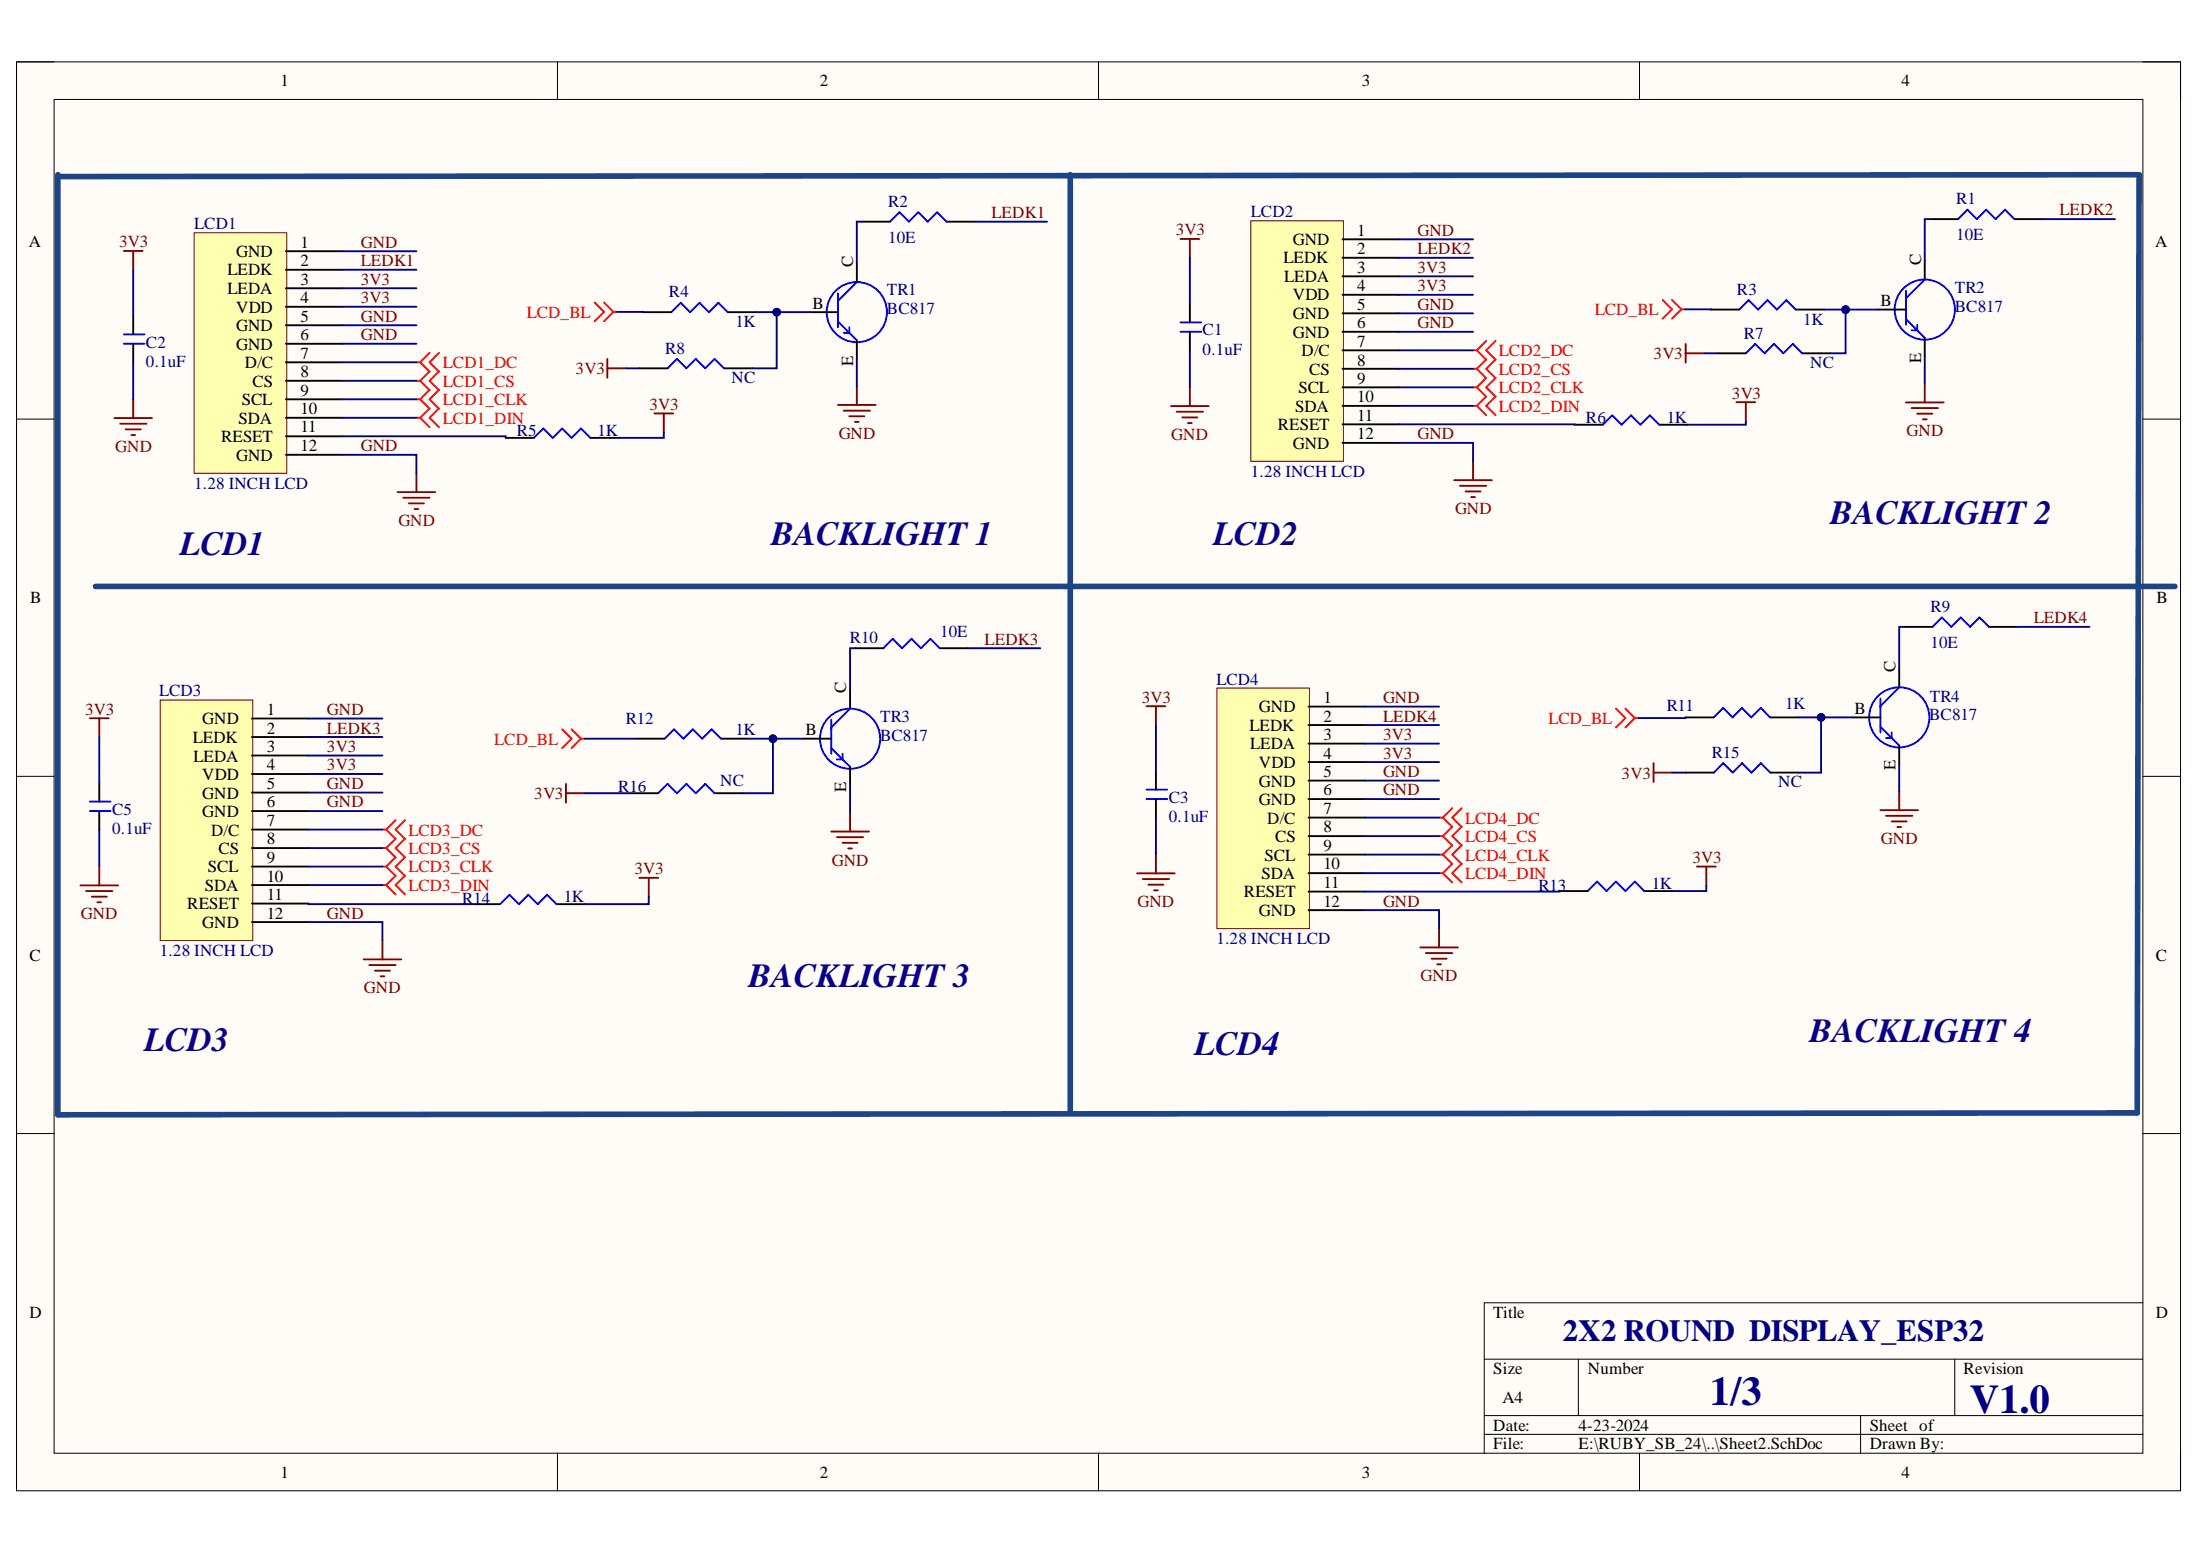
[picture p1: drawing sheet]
<svg xmlns="http://www.w3.org/2000/svg" width="297mm" height="210mm" viewBox="0 0 297 210" stroke-linecap="round" stroke-linejoin="round" font-family="sans-serif">
<path d="M2.2 8.4h292.2v192.8h-292.2z" fill-rule="evenodd" fill="#fffcf8"/>
<path d="M2.2 8.4h292.2v192.8h-292.2z" fill="none" stroke="#000" stroke-width=".14"/>
<path d="M7.3 13.4h282v182.8h-282z" fill-rule="evenodd" fill="#fffcf8"/>
<g fill="none" stroke="#000" stroke-width=".14">
<path d="M2.2 8.3h5.1M7.3 13.4h282v182.8h-282zM75.3 8.3v5.1M148.3 8.3v5.1M221.4 8.4v5M289.3 8.4h5.1v5M2.2 56.6h5.1M289.3 56.6h5.1M2.2 104.8h5.1M289.3 104.8h5.1M2.2 153h5.1M289.3 153h5.1"/>
<path d="M289.3 175.9h-88.9v20.3M75.3 196.2v5M148.3 196.2v5M200.4 183.5h88.9M200.4 191.1h88.9M200.4 193.6h88.9M213.1 183.5v7.6M221.4 196.2v5M251.2 191.1v5.1M263.9 183.5v7.6M294.4 196.2v5"/>
</g>
<path d="M12.1 109.5h2.8M12.1 108.2h2.8" fill="none" stroke="#00f" stroke-width=".25"/>
<path d="M13.4 105.7v2.5M13.4 109.5v2.5" fill="none" stroke="#000" stroke-width=".25"/>
<path d="M12.1 97h2.6M13.4 97v2.5M10.9 119.5h5M13.4 117v2.5M11.6 120.3h3.6M12.4 121h2M13.2 121.8h.5" fill="none" stroke="#800000" stroke-width=".25"/>
<path d="M21.6 94.5h12.5v32.5h-12.5z" fill-rule="evenodd" fill="#ffffb0"/>
<path d="M21.6 94.5h12.5v32.5h-12.5z" fill="none" stroke="#800000" stroke-width=".14"/>
<g fill="none" stroke="#000" stroke-width=".25">
<path d="M18 42.6v2.5M18 46.4v2.5M34 97h7.6M34 99.5h7.6M34 102h7.6M34 104.5h7.6M34 107h7.6M34 109.5h7.6M34 112h7.6M34 114.5h7.6M34 117h7.6M34 119.5h7.6"/>
<path d="M34 122h7.6M34 124.5h7.6"/>
</g>
<g fill="none" stroke="#f00" stroke-width=".25">
<path d="M51.6 112h.5M51.6 114.5h.5M51.6 117h.5M51.6 119.5h.5M52.1 112l1.3 1.2M52.1 114.5l1.3 1.2M52.1 117l1.3 1.2M52.1 119.5l1.3 1.2M53.4 110.7l-1.3 1.3M53.4 113.2l-1.3 1.3M53.4 115.7l-1.3 1.3M53.4 118.2l-1.3 1.3"/>
<path d="M54.7 110.7l-1.3 1.3 1.3 1.2M54.7 113.2l-1.3 1.3 1.3 1.2M54.7 115.7l-1.3 1.3 1.3 1.2M54.7 118.2l-1.3 1.3 1.3 1.2"/>
</g>
<path d="M16.7 33.9h2.6M18 33.9v2.5M15.4 56.4h5.1M16.2 57.2h3.6M17 58h2M17.7 58.7h.5M18 53.9v2.5M49.1 129.5h5.1M49.9 130.3h3.5M50.6 131h2.1M51.4 131.8h.5M51.6 127v2.5" fill="none" stroke="#800000" stroke-width=".25"/>
<path d="M16.7 46.4h2.8M16.7 45.1h2.8" fill="none" stroke="#00f" stroke-width=".25"/>
<path d="M26.2 31.4h12.5v32.5h-12.5z" fill-rule="evenodd" fill="#ffffb0"/>
<path d="M26.2 31.4h12.5v32.5h-12.5z" fill="none" stroke="#800000" stroke-width=".14"/>
<g fill="none" stroke="#000" stroke-width=".25">
<path d="M38.6 33.9h7.6M38.6 36.4h7.6M38.6 38.9h7.6M115.7 35.5v2.6M116.4 29.9h3.8M127.8 29.9h3.8M38.6 41.4h7.6M38.6 43.9h7.6M38.6 46.4h7.6M38.6 48.9h7.6M38.6 51.4h7.6M38.6 53.9h7.6"/>
<path d="M38.6 56.4h7.6M38.6 58.9h7.6M86.8 42.1h3.8M98.3 42.1h3.8M109.3 42.1h3.8M115.7 45.9v2.6M38.6 61.4h7.6M85.9 99.7h3.8M97.4 99.7h3.8M108.4 99.7h3.8M114.8 93.1v2.6M115.5 87.5h3.8"/>
<path d="M126.9 87.5h3.8M114.8 103.5v2.6M156.1 104.1v2.5M156.1 107.9v2.5"/>
</g>
<g fill="none" stroke="#f00" stroke-width=".25">
<path d="M56.2 48.9h.5M56.2 51.4h.5M56.2 53.9h.5M56.2 56.4h.5M56.7 48.9l1.3 1.3M56.7 51.4l1.3 1.3M56.7 53.9l1.3 1.3M56.7 56.4l1.3 1.3M58 47.6l-1.3 1.3M58 50.1l-1.3 1.3M58 52.6l-1.3 1.3M58 55.1l-1.3 1.3"/>
<path d="M59.3 47.6l-1.3 1.3 1.3 1.3M59.3 50.1l-1.3 1.3 1.3 1.3M59.3 52.6l-1.3 1.3 1.3 1.3M59.3 55.1l-1.3 1.3 1.3 1.3M80.3 40.8l1.3 1.3-1.3 1.3M81.6 40.8l1.2 1.3M82.8 42.1l-1.2 1.3M82.8 42.1h.5M75.9 98.4l1.3 1.3-1.3 1.3M77.2 98.4l1.2 1.3M78.4 99.7l-1.2 1.3M78.4 99.7h.6"/>
</g>
<g fill="none" stroke="#800000" stroke-width=".25">
<path d="M113.1 54.7h5.1M113.9 55.4h3.6M114.7 56.2h2M115.4 57h.5M115.7 52.1v2.6M53.7 66.4h5.1M54.4 67.2h3.6M55.2 68h2M56 68.7h.5M56.2 63.9v2.5M154.8 95.3h2.5M156.1 95.3v2.6"/>
<path d="M112.2 112.2h5.1M113 113h3.6M113.8 113.8h2M114.5 114.5h.5M114.8 109.7v2.5M153.5 117.9h5.1M154.3 118.7h3.5M155.1 119.4h2M156.1 115.4v2.5M155.8 120.2h.5"/>
</g>
<g fill="none" stroke="#00f" stroke-width=".25">
<path d="M113.1 39.6v4.6M115.7 38.1l-2.6 2.5M120.2 29.9l1.2-1.2 1.3 1.2 1.3-1.2 1.3 1.2 1.2-1.2 1.3 1.2M90.6 42.1l1.3-1.2 1.3 1.2 1.2-1.2 1.3 1.2 1.3-1.2 1.3 1.2M113.1 43.4l2.6 2.5M114.7 44.2v.7h-.8M89.7 99.7l1.3-1.3 1.3 1.3 1.2-1.3 1.3 1.3 1.3-1.3 1.3 1.3M112.2 97.2v4.5M114.8 95.7l-2.6 2.5M119.3 87.5l1.2-1.3 1.3 1.3 1.3-1.3 1.2 1.3 1.3-1.3 1.3 1.3M112.2 101l2.6 2.5M113.8 101.7v.8h-.8"/>
<path d="M154.8 107.9h2.8M154.8 106.6h2.8"/>
<circle cx="115.7" cy="42.1" r="4.1"/>
<circle cx="114.8" cy="99.7" r="4.1"/>
</g>
<path d="M164.3 92.9h12.5v32.4h-12.5z" fill-rule="evenodd" fill="#ffffb0"/>
<path d="M164.3 92.9h12.5v32.4h-12.5z" fill="none" stroke="#800000" stroke-width=".14"/>
<g fill="none" stroke="#000" stroke-width=".25">
<path d="M160.7 41v2.5M160.7 44.8v2.5M176.7 95.4h7.6M176.7 97.9h7.6M176.7 100.4h7.6M176.7 102.9h7.6M176.7 105.4h7.6M176.7 107.9h7.6M176.7 110.4h7.6M176.7 112.9h7.6M176.7 115.4h7.6M176.7 117.9h7.6"/>
<path d="M176.7 120.4h7.6M176.7 122.9h7.6"/>
</g>
<g fill="none" stroke="#f00" stroke-width=".25">
<path d="M194.3 110.4h.5M194.3 112.9h.5M194.3 115.4h.5M194.3 117.9h.5M194.8 110.4l1.3 1.2M194.8 112.9l1.3 1.2M194.8 115.4l1.3 1.2M194.8 117.9l1.3 1.2M196.1 109.1l-1.3 1.3M196.1 111.6l-1.3 1.3M196.1 114.1l-1.3 1.3M196.1 116.6l-1.3 1.3"/>
<path d="M197.4 109.1l-1.3 1.3 1.3 1.2M197.4 111.6l-1.3 1.3 1.3 1.2M197.4 114.1l-1.3 1.3 1.3 1.2M197.4 116.6l-1.3 1.3 1.3 1.2"/>
</g>
<path d="M159.4 32.3h2.5M160.7 32.3v2.5M158.1 54.8h5.1M158.9 55.6h3.5M159.6 56.3h2.1M160.4 57.1h.5M160.7 52.3v2.5M191.8 127.9h5M192.5 128.7h3.6M193.3 129.4h2M194 130.2h.6M194.3 125.3v2.6" fill="none" stroke="#800000" stroke-width=".25"/>
<path d="M159.4 44.8h2.8M159.4 43.5h2.8" fill="none" stroke="#00f" stroke-width=".25"/>
<path d="M168.9 29.8h12.5v32.5h-12.5z" fill-rule="evenodd" fill="#ffffb0"/>
<path d="M168.9 29.8h12.5v32.5h-12.5z" fill="none" stroke="#800000" stroke-width=".14"/>
<g fill="none" stroke="#000" stroke-width=".25">
<path d="M181.3 32.3h7.6M181.3 34.8h7.6M181.3 37.3h7.6M181.3 39.8h7.6M259.9 35.2v2.5M260.6 29.6h3.8M272 29.6h3.8M68.3 59.1h3.8M79.7 59.1h3.8M181.3 42.3h7.6M181.3 44.8h7.6M181.3 47.3h7.6"/>
<path d="M181.3 49.8h7.6M181.3 52.3h7.6M181.3 54.8h7.6M181.3 57.3h7.6M181.3 59.8h7.6M212.6 57.3h3.8M224 57.3h3.8M231 41.8h3.8M242.5 41.8h3.8M253.5 41.8h3.8M259.9 45.6v2.5M227.6 96.8h3.8"/>
<path d="M239 96.8h3.8M250.1 96.8h3.8M256.4 90.2v2.6M257.1 84.6h3.8M268.5 84.6h3.8M256.4 100.6v2.6M63.7 122h3.8M75.1 122h3.9M210.6 120.3h3.8M222 120.3h3.8"/>
</g>
<g fill="none" stroke="#f00" stroke-width=".25">
<path d="M198.9 47.3h.5M198.9 49.8h.5M198.9 52.3h.5M198.9 54.8h.5M199.4 47.3l1.3 1.3M199.4 49.8l1.3 1.3M199.4 52.3l1.3 1.3M199.4 54.8l1.3 1.3M200.7 46l-1.3 1.3M200.7 48.5l-1.3 1.3M200.7 51l-1.3 1.3M200.7 53.5l-1.3 1.3"/>
<path d="M201.9 46l-1.2 1.3 1.2 1.3M201.9 48.5l-1.2 1.3 1.2 1.3M201.9 51l-1.2 1.3 1.2 1.3M201.9 53.5l-1.2 1.3 1.2 1.3M224.5 40.5l1.2 1.3-1.2 1.2M225.7 40.5l1.3 1.3M227 41.8l-1.3 1.2M227 41.8h.5M218.2 95.7l1.3 1.2-1.3 1.3M219.5 95.7l1.2 1.2M220.7 96.9l-1.2 1.3M220.7 96.9h.5"/>
</g>
<g fill="none" stroke="#800000" stroke-width=".25">
<path d="M88.4 55.8h2.5M89.6 55.8v2.5M234.4 54.3h2.6M235.7 54.3v2.5M257.3 54.3h5.1M258.1 55.1h3.6M258.9 55.8h2M259.6 56.6h.5M259.9 51.8v2.5M196.4 64.8h5M197.1 65.6h3.6M197.9 66.3h2"/>
<path d="M198.6 67.1h.5M198.9 62.3v2.5M86.3 118.5h2.6M87.6 118.5v2.5M229.1 117h2.5M230.4 117v2.5M253.9 109.4h5.1M254.7 110.1h3.5M255.4 110.9h2M256.2 111.6h.5M256.4 106.8v2.6"/>
</g>
<g fill="none" stroke="#00f" stroke-width=".25">
<path d="M257.3 39.3v4.5M259.9 37.7l-2.6 2.6M264.4 29.6l1.2-1.3 1.3 1.3 1.3-1.3 1.3 1.3 1.2-1.3 1.3 1.3M72.1 59.1l1.3-1.3 1.2 1.3 1.3-1.3 1.3 1.3 1.2-1.3 1.3 1.3M216.4 57.3l1.3-1.2 1.3 1.2 1.2-1.2 1.3 1.2 1.3-1.2 1.2 1.2M234.8 41.8l1.3-1.3 1.3 1.3 1.2-1.3 1.3 1.3 1.3-1.3 1.3 1.3M257.3 43.1l2.6 2.5M258.9 43.8v.8h-.8M231.4 96.8l1.3-1.2 1.2 1.2 1.3-1.2 1.3 1.2 1.2-1.2 1.3 1.2M253.9 98.1l2.5 2.5M253.9 94.3v4.6M255.4 98.9v.7h-.7"/>
<path d="M256.4 92.8l-2.5 2.5M260.9 84.6l1.3-1.2 1.3 1.2 1.2-1.2 1.3 1.2 1.3-1.2 1.2 1.2M67.5 122l1.3-1.2 1.3 1.2 1.2-1.2 1.3 1.2 1.3-1.2 1.2 1.2M214.4 120.3l1.2-1.3 1.3 1.3 1.3-1.3 1.3 1.3 1.2-1.3 1.3 1.3"/>
<circle cx="259.9" cy="41.8" r="4.1"/>
<circle cx="256.4" cy="96.8" r="4.1"/>
</g>
<path d="M7.8 23.6v126.9l280.8-.3 .2-126.6-281 .2M144.5 23.6v126.4M12.9 79.2h280.7" fill="none" stroke="#1c4587" stroke-width=".76"/>
<g fill="none" stroke="#000080" stroke-width=".25">
<path d="M18 36.4v6.2M46.2 33.9h10M46.2 36.4h10M46.2 38.9h10M18 48.9v5M46.2 41.4h10M46.2 43.9h10M46.2 46.4h10M46.2 48.9h10M46.2 51.4h10M46.2 53.9h10M46.2 56.4h10"/>
<path d="M102.1 42.1h7.2M46.2 61.4h10v2.5M13.4 99.5v6.2M41.6 97h10M41.6 99.5h10M13.4 112v5M41.6 102h10M41.6 104.5h10M41.6 107h10M41.6 109.5h10M41.6 112h10M41.6 114.5h10"/>
<path d="M41.6 117h10M41.6 119.5h10M41.6 124.5h10v2.5"/>
</g>
<circle cx="104.9" cy="42.1" r=".51" fill="#000080"/>
<circle cx="104.9" cy="42.1" r=".51" fill="none" stroke="#000080" stroke-width=".14"/>
<path d="M116.4 29.9h-.7v5.6M131.6 29.9h9.8M83.3 42.1h3.5M115.7 48.5v3.6M101.2 99.7h7.2" fill="none" stroke="#000080" stroke-width=".25"/>
<circle cx="104.4" cy="99.7" r=".51" fill="#000080"/>
<circle cx="104.4" cy="99.7" r=".51" fill="none" stroke="#000080" stroke-width=".14"/>
<g fill="none" stroke="#000080" stroke-width=".25">
<path d="M160.7 34.8v6.2M188.9 32.3h10M188.9 34.8h10M188.9 37.3h10M188.9 39.8h10M160.7 47.3v5M188.9 59.8h10v2.5M188.9 42.3h10M188.9 44.8h10M188.9 47.3h10M188.9 49.8h10M188.9 52.3h10"/>
<path d="M188.9 54.8h10M246.3 41.8h7.2M79 99.7h6.9M115.5 87.5h-.7v5.6M130.7 87.5h9.8M156.1 97.9v6.2M184.3 95.4h10M184.3 97.9h10M114.8 106.1v3.6M156.1 110.4v5M184.3 100.4h10M184.3 102.9h10"/>
<path d="M184.3 105.4h10M184.3 107.9h10M184.3 110.4h10M184.3 112.9h10M184.3 115.4h10M184.3 117.9h10M184.3 122.9h10v2.4"/>
</g>
<circle cx="249.2" cy="41.8" r=".51" fill="#000080"/>
<circle cx="249.2" cy="41.8" r=".51" fill="none" stroke="#000080" stroke-width=".14"/>
<g fill="none" stroke="#000080" stroke-width=".25">
<path d="M260.6 29.6h-.7v5.6M275.8 29.6h9.8M46.2 58.9h22.1v.2M89.6 58.3v.8h-6.1M104.9 42.1v7.6h-3.3M188.9 57.3h23.7M227.5 41.8h3.5M235.7 56.8v.5h-7.9M259.9 48.1v3.7M227.6 96.8v.1h-6.4M257.1 84.6h-.7v5.6M272.3 84.6h9.8"/>
<path d="M230.4 119.5v.8h-4.6M256.4 103.2v3.6M41.6 122h22.1M87.6 121v1h-8.6M210.6 120.3v.1h-26.3"/>
</g>
<path d="M90.1 49.7l1.3-1.2 1.3 1.2 1.2-1.2 1.3 1.2 1.3-1.2 1.3 1.2" fill="none" stroke="#00f" stroke-width=".25"/>
<path d="M86.3 49.7h3.8M97.8 49.7h3.8" fill="none" stroke="#000" stroke-width=".25"/>
<path d="M82 48.5v2.5M82 49.7h2.5" fill="none" stroke="#800000" stroke-width=".25"/>
<circle cx="104.9" cy="42.1" r=".51" fill="#000080"/>
<circle cx="104.9" cy="42.1" r=".51" fill="none" stroke="#000080" stroke-width=".14"/>
<path d="M84.5 49.7h1.8M230.1 47.7h1.8M249.2 41.8v5.9h-2.1" fill="none" stroke="#000080" stroke-width=".25"/>
<path d="M235.7 47.7l1.3-1.3 1.3 1.3 1.2-1.3 1.3 1.3 1.3-1.3 1.2 1.3" fill="none" stroke="#00f" stroke-width=".25"/>
<path d="M231.9 47.7h3.8M243.3 47.7h3.8" fill="none" stroke="#000" stroke-width=".25"/>
<path d="M227.6 46.4v2.6M227.6 47.7h2.5" fill="none" stroke="#800000" stroke-width=".25"/>
<circle cx="249.2" cy="41.8" r=".51" fill="#000080"/>
<circle cx="249.2" cy="41.8" r=".51" fill="none" stroke="#000080" stroke-width=".14"/>
<path d="M88.9 107.1l1.2-1.3 1.3 1.3 1.3-1.3 1.2 1.3 1.3-1.3 1.3 1.3" fill="none" stroke="#00f" stroke-width=".25"/>
<path d="M85.1 107.1h3.8M96.5 107.1h3.8" fill="none" stroke="#000" stroke-width=".25"/>
<path d="M76.4 105.8v2.5M76.4 107.1h2.6" fill="none" stroke="#800000" stroke-width=".25"/>
<path d="M104.4 99.7v7.4h-4.1M79 107.1h6.1" fill="none" stroke="#000080" stroke-width=".25"/>
<circle cx="104.4" cy="99.7" r=".51" fill="#000080"/>
<circle cx="104.4" cy="99.7" r=".51" fill="none" stroke="#000080" stroke-width=".14"/>
<path d="M231.4 104.3l1.3-1.3 1.2 1.3 1.3-1.3 1.3 1.3 1.2-1.3 1.3 1.3" fill="none" stroke="#00f" stroke-width=".25"/>
<path d="M227.6 104.3h3.8M239 104.3h3.8" fill="none" stroke="#000" stroke-width=".25"/>
<path d="M223.3 103v2.6M223.3 104.3h2.5" fill="none" stroke="#800000" stroke-width=".25"/>
<path d="M242.8 96.8h3.1M225.8 104.3h1.8" fill="none" stroke="#000080" stroke-width=".25"/>
<circle cx="245.9" cy="96.8" r=".51" fill="#000080"/>
<circle cx="245.9" cy="96.8" r=".51" fill="none" stroke="#000080" stroke-width=".14"/>
<path d="M250.1 96.8h-4.2v7.5h-3.1" fill="none" stroke="#000080" stroke-width=".25"/>
<circle cx="245.9" cy="96.8" r=".51" fill="#000080"/>
<circle cx="245.9" cy="96.8" r=".51" fill="none" stroke="#000080" stroke-width=".14"/>
<g font-size="5.5" fill="#000080">
<text x="230.9" y="189.7">1/3</text>
<text x="266" y="190.7">V1.0</text>
</g>
<g font-size="4.6" fill="#0c0087">
<text x="247.1" y="70.8">BACKLIGHT 2</text>
<text x="24.3" y="74.9">LCD1</text>
<text x="104.1" y="73.6">BACKLIGHT 1</text>
<text x="163.8" y="73.6">LCD2</text>
<text x="101.1" y="133.2">BACKLIGHT 3</text>
<text x="19.5" y="141.9">LCD3</text>
<text x="161.3" y="142.4">LCD4</text>
<text x="244.3" y="140.7">BACKLIGHT 4</text>
</g>
<text font-size="4.1" fill="#000080" x="211" y="181">2X2 ROUND DISPLAY_ESP32</text>
<g font-size="2.3">
<text x="37.9" y="11.7">1</text>
<text x="110.7" y="11.7">2</text>
<text x="183.9" y="11.7">3</text>
<text x="256.8" y="11.7">4</text>
<text x="3.9" y="33.3">A</text>
<text x="31.9" y="34.7">GND</text>
<text x="40.6" y="33.5">1</text>
<text x="40.6" y="35.9">2</text>
<text x="173.3" y="35.6">LEDK</text>
<text x="174.6" y="33.1">GND</text>
<text x="183.3" y="31.9">1</text>
<text x="183.3" y="34.3">2</text>
<text x="259.4" y="35.7" transform="rotate(-90 259.4 35.7)">C</text>
<text x="291" y="33.3">A</text>
<text x="30.7" y="37.2">LEDK</text>
<text x="30.7" y="39.7">LEDA</text>
<text x="40.6" y="38.4">3</text>
<text x="40.6" y="40.9">4</text>
<text x="109.7" y="41.7">B</text>
<text x="115.2" y="36.1" transform="rotate(-90 115.2 36.1)">C</text>
<text x="173.4" y="38.1">LEDA</text>
<text x="174.6" y="40.6">VDD</text>
<text x="183.3" y="36.8">3</text>
<text x="183.3" y="39.3">4</text>
<text x="183.3" y="41.8">5</text>
<text x="253.9" y="41.3">B</text>
<text x="31.9" y="42.2">VDD</text>
<text x="31.9" y="44.7">GND</text>
<text x="31.9" y="47.2">GND</text>
<text x="40.6" y="43.4">5</text>
<text x="40.6" y="46">6</text>
<text x="174.6" y="43.1">GND</text>
<text x="174.6" y="45.6">GND</text>
<text x="183.3" y="44.3">6</text>
<text x="183.3" y="46.8">7</text>
<text x="33.1" y="49.7">D/C</text>
<text x="34.1" y="52.2">CS</text>
<text x="40.6" y="48.4">7</text>
<text x="40.6" y="50.9">8</text>
<text x="40.6" y="53.4">9</text>
<text x="115.2" y="49.3" transform="rotate(-90 115.2 49.3)">E</text>
<text x="175.3" y="53.1">SCL</text>
<text x="175.7" y="48.1">D/C</text>
<text x="176.8" y="50.6">CS</text>
<text x="183.3" y="49.3">8</text>
<text x="183.3" y="51.8">9</text>
<text x="259.4" y="49" transform="rotate(-90 259.4 49)">E</text>
<text x="29.9" y="59.6">RESET</text>
<text x="32.2" y="57.2">SDA</text>
<text x="32.6" y="54.7">SCL</text>
<text x="40.6" y="55.9">10</text>
<text x="40.6" y="58.4">11</text>
<text x="172.5" y="58">RESET</text>
<text x="174.9" y="55.6">SDA</text>
<text x="183.3" y="54.3">10</text>
<text x="183.3" y="56.8">11</text>
<text x="183.3" y="59.3">12</text>
<text x="31.9" y="62.2">GND</text>
<text x="40.6" y="60.9">12</text>
<text x="174.6" y="60.6">GND</text>
<text x="4.1" y="81.4">B</text>
<text x="291.2" y="81.4">B</text>
<text x="114.3" y="93.6" transform="rotate(-90 114.3 93.6)">C</text>
<text x="178.7" y="94.9">1</text>
<text x="255.9" y="90.7" transform="rotate(-90 255.9 90.7)">C</text>
<text x="26" y="100.3">LEDK</text>
<text x="27.3" y="97.7">GND</text>
<text x="36" y="96.5">1</text>
<text x="36" y="99">2</text>
<text x="36" y="101.5">3</text>
<text x="108.8" y="99.3">B</text>
<text x="168.7" y="98.7">LEDK</text>
<text x="168.8" y="101.1">LEDA</text>
<text x="170" y="96.1">GND</text>
<text x="178.7" y="97.4">2</text>
<text x="178.7" y="99.9">3</text>
<text x="250.4" y="96.4">B</text>
<text x="26.1" y="102.8">LEDA</text>
<text x="27.3" y="105.3">VDD</text>
<text x="27.3" y="107.8">GND</text>
<text x="36" y="104">4</text>
<text x="36" y="106.5">5</text>
<text x="114.3" y="106.9" transform="rotate(-90 114.3 106.9)">E</text>
<text x="170" y="103.7">VDD</text>
<text x="170" y="106.2">GND</text>
<text x="178.7" y="102.4">4</text>
<text x="178.7" y="104.9">5</text>
<text x="178.7" y="107.4">6</text>
<text x="255.9" y="104" transform="rotate(-90 255.9 104)">E</text>
<text x="27.3" y="110.2">GND</text>
<text x="28.5" y="112.8">D/C</text>
<text x="36" y="109">6</text>
<text x="36" y="111.5">7</text>
<text x="36" y="114">8</text>
<text x="170" y="108.6">GND</text>
<text x="171.1" y="111.2">D/C</text>
<text x="172.2" y="113.6">CS</text>
<text x="178.7" y="109.9">7</text>
<text x="178.7" y="112.4">8</text>
<text x="28.1" y="117.8">SCL</text>
<text x="29.5" y="115.2">CS</text>
<text x="36" y="116.5">9</text>
<text x="36" y="119">10</text>
<text x="170.3" y="118.6">SDA</text>
<text x="170.7" y="116.2">SCL</text>
<text x="178.7" y="114.9">9</text>
<text x="178.7" y="117.3">10</text>
<text x="178.7" y="119.9">11</text>
<text x="25.3" y="122.8">RESET</text>
<text x="27.3" y="125.3">GND</text>
<text x="27.7" y="120.3">SDA</text>
<text x="36" y="121.5">11</text>
<text x="36" y="124">12</text>
<text x="168" y="121.1">RESET</text>
<text x="170" y="123.7">GND</text>
<text x="178.7" y="122.4">12</text>
<text x="4" y="129.7">C</text>
<text x="291.1" y="129.7">C</text>
<text x="4" y="177.9">D</text>
<text x="201.6" y="177.9">Title</text>
<text x="291.1" y="177.9">D</text>
<text x="201.6" y="185.5">Size</text>
<text x="214.4" y="185.5">Number</text>
<text x="265.1" y="185.5">Revision</text>
<text x="202.9" y="189.3">A4</text>
<text x="201.6" y="193.1">Date:</text>
<text x="201.6" y="195.7">File:</text>
<text x="213.1" y="193.1">4-23-2024</text>
<text x="213.1" y="195.7">E:\RUBY_SB_24\..\Sheet2.SchDoc</text>
<text x="252.4" y="193.1">Sheet of</text>
<text x="252.4" y="195.7">Drawn By:</text>
<text x="37.9" y="199.5">1</text>
<text x="110.7" y="199.5">2</text>
<text x="183.9" y="199.5">3</text>
<text x="256.8" y="199.5">4</text>
</g>
<g font-size="2.3" fill="#000080">
<text x="119.9" y="27.9">R2</text>
<text x="168.9" y="29.3">LCD2</text>
<text x="264.1" y="27.5">R1</text>
<text x="26.2" y="30.9">LCD1</text>
<text x="119.9" y="32.8">10E</text>
<text x="264.1" y="32.4">10E</text>
<text x="90.3" y="40.1">R4</text>
<text x="119.8" y="39.9">TR1</text>
<text x="234.5" y="39.8">R3</text>
<text x="263.9" y="39.5">TR2</text>
<text x="19.7" y="47">C2</text>
<text x="89.8" y="47.7">R8</text>
<text x="99.3" y="44.2">1K</text>
<text x="119.8" y="42.4">BC817</text>
<text x="162.4" y="45.3">C1</text>
<text x="162.4" y="47.9">0.1uF</text>
<text x="235.4" y="45.7">R7</text>
<text x="243.5" y="43.8">1K</text>
<text x="263.9" y="42.1">BC817</text>
<text x="19.7" y="49.5">0.1uF</text>
<text x="98.8" y="51.7">NC</text>
<text x="244.4" y="49.7">NC</text>
<text x="69.8" y="58.9">R5</text>
<text x="80.7" y="58.9">1K</text>
<text x="214.1" y="57.1">R6</text>
<text x="225" y="57.1">1K</text>
<text x="26.2" y="66">1.28 INCH LCD</text>
<text x="168.9" y="64.4">1.28 INCH LCD</text>
<text x="260.6" y="82.6">R9</text>
<text x="114.8" y="86.8">R10</text>
<text x="126.9" y="86">10E</text>
<text x="260.6" y="87.4">10E</text>
<text x="21.5" y="93.9">LCD3</text>
<text x="164.2" y="92.4">LCD4</text>
<text x="225" y="96">R11</text>
<text x="241" y="95.7">1K</text>
<text x="260.6" y="94.7">TR4</text>
<text x="84.5" y="97.7">R12</text>
<text x="99.3" y="99.3">1K</text>
<text x="118.8" y="97.5">TR3</text>
<text x="118.8" y="100">BC817</text>
<text x="260.5" y="97.2">BC817</text>
<text x="83.5" y="106.9">R16</text>
<text x="97.3" y="106.1">NC</text>
<text x="231.1" y="102.3">R15</text>
<text x="240.1" y="106.3">NC</text>
<text x="15.1" y="110">C5</text>
<text x="15.1" y="112.5">0.1uF</text>
<text x="157.8" y="108.4">C3</text>
<text x="157.8" y="110.9">0.1uF</text>
<text x="62.4" y="122.1">R14</text>
<text x="76.1" y="121.8">1K</text>
<text x="207.7" y="120.3">R13</text>
<text x="223" y="120">1K</text>
<text x="21.6" y="129">1.28 INCH LCD</text>
<text x="164.2" y="127.4">1.28 INCH LCD</text>
</g>
<g font-size="2.3" fill="#800000">
<text x="133.9" y="29.5">LEDK1</text>
<text x="278.1" y="29.1">LEDK2</text>
<text x="16.1" y="33.4">3V3</text>
<text x="48.7" y="33.5">GND</text>
<text x="48.7" y="35.9">LEDK1</text>
<text x="158.7" y="31.8">3V3</text>
<text x="191.4" y="31.9">GND</text>
<text x="191.4" y="34.3">LEDK2</text>
<text x="48.7" y="38.4">3V3</text>
<text x="48.7" y="40.9">3V3</text>
<text x="191.4" y="36.8">3V3</text>
<text x="191.4" y="39.3">3V3</text>
<text x="191.4" y="41.8">GND</text>
<text x="48.7" y="43.4">GND</text>
<text x="48.7" y="46">GND</text>
<text x="191.4" y="44.3">GND</text>
<text x="77.7" y="50.5">3V3</text>
<text x="223.3" y="48.5">3V3</text>
<text x="233.8" y="53.8">3V3</text>
<text x="87.7" y="55.3">3V3</text>
<text x="113.2" y="59.3">GND</text>
<text x="158.1" y="59.4">GND</text>
<text x="191.4" y="59.3">GND</text>
<text x="257.4" y="58.9">GND</text>
<text x="15.6" y="61">GND</text>
<text x="48.7" y="60.9">GND</text>
<text x="53.8" y="71">GND</text>
<text x="196.5" y="69.4">GND</text>
<text x="132.9" y="87">LEDK3</text>
<text x="274.6" y="84.1">LEDK4</text>
<text x="154.2" y="94.9">3V3</text>
<text x="186.7" y="94.9">GND</text>
<text x="11.5" y="96.5">3V3</text>
<text x="44.1" y="96.5">GND</text>
<text x="44.1" y="99">LEDK3</text>
<text x="44.1" y="101.5">3V3</text>
<text x="186.7" y="97.4">LEDK4</text>
<text x="186.7" y="99.9">3V3</text>
<text x="44.1" y="104">3V3</text>
<text x="44.1" y="106.5">GND</text>
<text x="72.1" y="107.9">3V3</text>
<text x="186.7" y="102.4">3V3</text>
<text x="186.7" y="104.9">GND</text>
<text x="186.7" y="107.4">GND</text>
<text x="219" y="105.1">3V3</text>
<text x="44.1" y="109">GND</text>
<text x="254" y="114">GND</text>
<text x="85.7" y="118">3V3</text>
<text x="112.3" y="116.8">GND</text>
<text x="228.5" y="116.5">3V3</text>
<text x="10.9" y="124.1">GND</text>
<text x="44.1" y="124">GND</text>
<text x="153.6" y="122.5">GND</text>
<text x="186.7" y="122.4">GND</text>
<text x="49.1" y="134.1">GND</text>
<text x="191.8" y="132.5">GND</text>
</g>
<g font-size="2.3" fill="#f00">
<text x="71.1" y="42.9">LCD_BL</text>
<text x="215.3" y="42.6">LCD_BL</text>
<text x="59.8" y="49.7">LCD1_DC</text>
<text x="59.8" y="52.2">LCD1_CS</text>
<text x="202.4" y="48.1">LCD2_DC</text>
<text x="202.4" y="50.6">LCD2_CS</text>
<text x="202.4" y="53.1">LCD2_CLK</text>
<text x="59.8" y="54.7">LCD1_CLK</text>
<text x="59.8" y="57.2">LCD1_DIN</text>
<text x="202.4" y="55.6">LCD2_DIN</text>
<text x="66.7" y="100.5">LCD_BL</text>
<text x="209.1" y="97.7">LCD_BL</text>
<text x="55.1" y="112.8">LCD3_DC</text>
<text x="197.8" y="111.2">LCD4_DC</text>
<text x="197.8" y="113.6">LCD4_CS</text>
<text x="55.1" y="115.2">LCD3_CS</text>
<text x="55.1" y="117.8">LCD3_CLK</text>
<text x="197.8" y="116.2">LCD4_CLK</text>
<text x="197.8" y="118.6">LCD4_DIN</text>
<text x="55.1" y="120.3">LCD3_DIN</text>
</g>
</svg>
